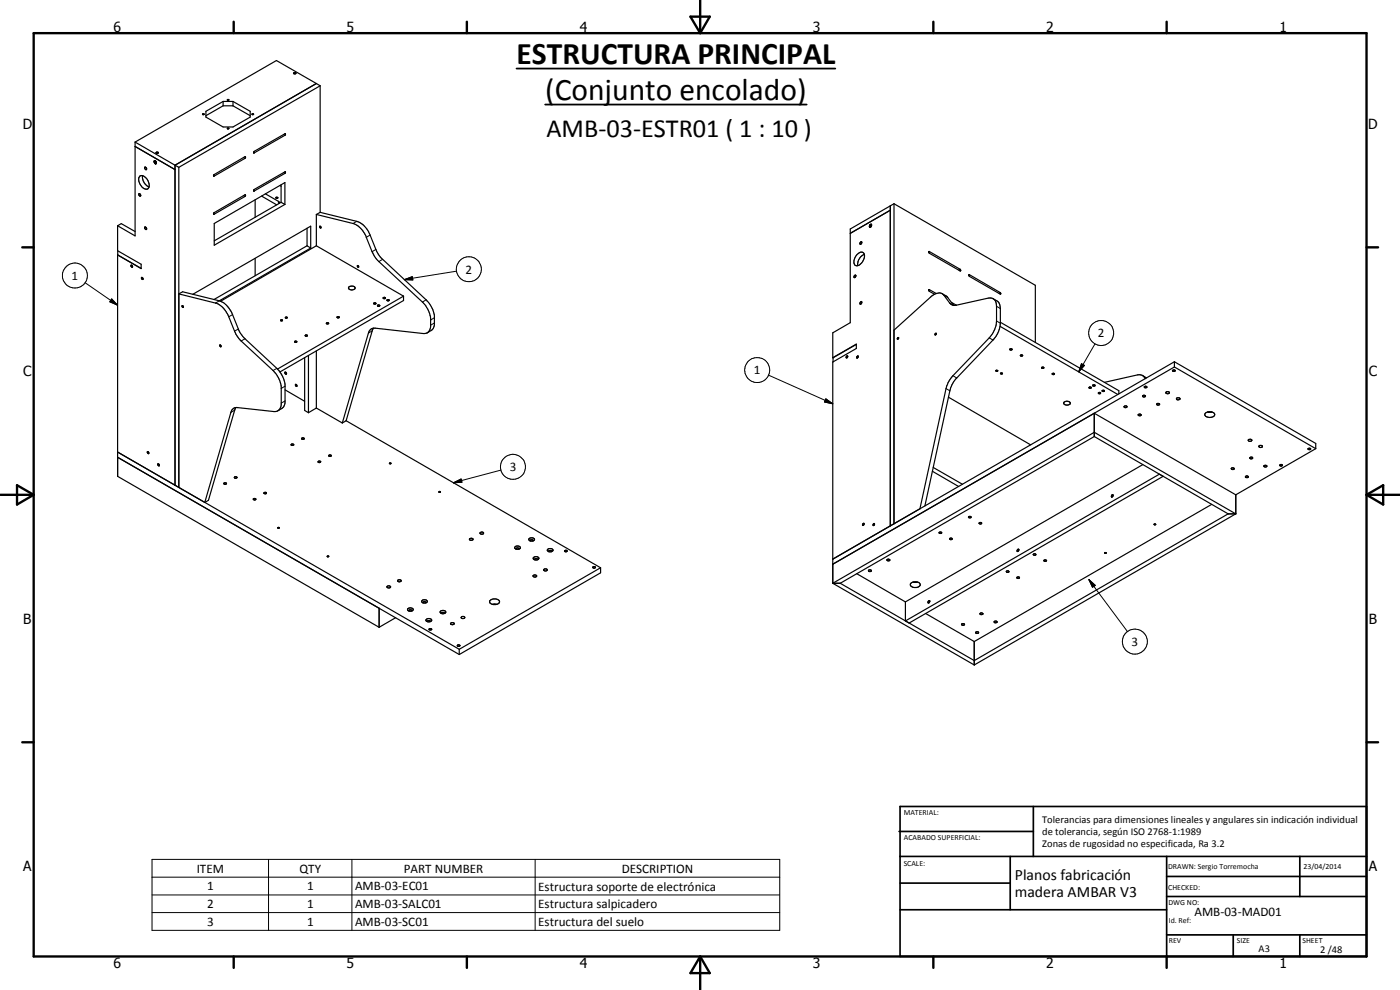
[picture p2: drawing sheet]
<svg xmlns="http://www.w3.org/2000/svg" width="420mm" height="297mm" viewBox="0 0 420 297" stroke-linecap="round" stroke-linejoin="round" font-family="sans-serif">
<g fill="none" stroke="#000" stroke-width=".35">
<path d="M60.8 34.2l.5 .1-.4 .1zM67 30.4l-5.2 3v1.7l5.2 3h2.9l5.2-3v-1.7l-5.2-3M67 30.4h2.9M67 30.4v1.3M67 31.7h2.9M67 31.7l-5.2 3M68.2 38.5h.5l-.2 .2zM68.3 29.9l.4 .1-.3 .1zM69.9 30.4v1.3M69.9 31.7l5.2 3M75.7 34.2l.4 .1-.3 .1zM88.1 21.9l.6-.1a.3 .3 0 0 1-.3 .4 .3 .3 0 0 1-.3-.3z"/>
<path d="M94.9 25.1l-42.4 24.5M94.9 25.1l1.2 .6M94.9 25.1l-11.9-6.9-42.5 24.4M96.1 25.7l-42.4 24.5M96.1 25.7v38M40.5 42.6v28.2l-5.2-3.1M40.5 43.9l12 7M40.5 42.6l12 7M41.7 58.1h.2a.38 .38 0 0 1 .3 .3 .38 .38 0 0 1-.2 .4l-.4-.3zM41.9 52.9a2.12 2.12 0 0 1 2.8 2 1.18 1.18 0 0 1-.3 1.6 1.18 1.18 0 0 1-1.7-.2 2.68 2.68 0 0 1-.8-3.4zM42.8 52.7a3.3 3.3 0 0 0 1.9 3.4M43.4 50.2a.4 .4 0 0 1 .5 .2 .4 .4 0 0 1-.1 .5z"/>
<path d="M43.5 50.2h-.1M46.3 48.3v.1M46.4 48.3h-.1M46.4 48.3l.1 .6M46.4 48.3h.2M46.5 48.9l.1 .1M46.6 48.3v.7M46.6 48.3h.1M46.6 48.3v.7l.3 .1M46.7 48.3l.2 .7-.1 .1-.4-.2M46.7 48.3h-.4l.1 .6M46.7 48.3l.2 .6-.3 .1"/>
<path d="M46.9 45.8l.4-.2 .2 .2-.5 .2zM52.5 49.6v96M52.5 49.6l1.2 .6M53.7 50.2v96.1M64.2 52.5l9.4-5.5-.1 .5-9.3 5.4zM76.3 45.4l9.4-5.3-.2 .5-9.3 5.3zM76.3 56.9l9.4-5.3-.2 .4-9.3 5.4zM76.6 59.9v5.3M78.5 58.8l4.5 2.7M79.7 58.2l4 2.3 .1 .5M82.8 59.2l.6 .2-.5 .1zM84 55.7l.4 .2"/>
<path d="M84.4 55.5v5.2M35.3 67.7v7.5l7.1 4.1v1.3l-7.1-4.1M35.3 76.5v66.4l78.5 45.3M35.3 76.5h.1M35.3 67.7l1.1-.6 4.1 2.4M35.3 75.3v1.2M35.3 76.5l7.1 4M39.4 79.5l.3 .3 .1 .3-.4-.1zM43.5 68.1l.4 .2 .1 .5a.51 .51 0 0 1-.5-.7zM64.1 64.3h.1M64.2 63.9l9.4-5.4-.1 .5-9.2 5.3-.2-.1zM64.3 67.1l21.2-12.3v6.5l-21.2 12.3z"/>
<path d="M76.6 77.5v5.2M84.4 60.7l1.1 .6M84.4 60.7l-20.1 11.6M92.1 68.5v5.2M92.1 73.7l-27.9 16.2M92.1 73.7l1.1 .7M93.2 74.4v-6.5l-35.3 20.4M93.2 74.4l-27.4 15.9M94.9 64.3l11 2.8a6.6 6.6 0 0 1 4 4.1l1.8 4.3 1.3 2.2 13.8 12.9a8.2 8.2 0 0 1 2.4 4.9 5 5 0 0 1-.4 3.9l-.8 .5-1 .2-14.4-1.6a1.8 1.8 0 0 0-2 1.4l-7.9 27M94.9 73.7l26.2 15.2M94.9 73.7l-28.7 16.7M94.9 64.3v9.4"/>
<path d="M96 67.9l.3 .5-.3-.2zM96.1 63.7l11 2.7a6.4 6.4 0 0 1 4 4.1l1.9 4.9 1.1 1.7 13.8 12.9a8.2 8.2 0 0 1 2.5 4.9v2.4l-.4 1.3-1.8 1.3M96.1 63.7l-1.2 .6M107.3 79.7l.3 .1v.4l-.3-.1zM107.3 79.7h.1M257.2 76.4a1.28 1.28 0 0 1 2.1-.3 3.1 3.1 0 0 1-2.1 3.7 1.36 1.36 0 0 1-.8-2.2zM258.3 72.6h.3v.2l-.4 .5-.1-.2zM259.4 76.3a3.1 3.1 0 0 0-1.9 3.4M260.9 68.1l.2 .1M261 68.1v.1M261 68l.2 .1M261.2 67.4l-.2 .7"/>
<path d="M261.2 67.4v.7M261.4 67.3l.2 .4M261.4 67.3l-.4 .3-.1 .5M261.4 67.3l-.2 .1M261.5 67.7l-.2-.3-.1 .7M261.5 67.7l-.2 .4M261.6 67.7l-.5 .5M267.2 61.8l-12 6.9v28.1l-5.3 3.1v7.4M267.2 61.8v96M267.2 63.1l-12 6.9M268.3 61.1v96M268.3 61.1l-1.1 .7"/>
<path d="M268.3 61.1l42.4 24.5v17.1M278.8 75.5l9.3 5.3 .2 .5-9.4-5.3zM42.5 83.2l.4 .2v.5l-.4-.2zM54.6 91.7l.4 .2v.3l-.3-.1zM55 92.2h.1M65.8 90.3l-11-2.8-1.1 .7 11 2.7a6.7 6.7 0 0 1 4 4.1l2.1 5.3 .9 1.3 11.3 10.7 .9 1.9 .5 1.4v5.8a2.02 2.02 0 0 1-2.2 2.1l-10.8-1.2a1.81 1.81 0 0 0-2.1 1.4l-7.8 27M65.8 90.3l.4 .1M66.2 90.4a7 7 0 0 1 3.6 4l1.9 4.8 1.1 1.7 10.3 9.6a8.5 8.5 0 0 1 2.4 4.9l-.1 6-.4 .8-1.6 1M84.2 96h.5a.27 .27 0 0 1-.1 .3 .27 .27 0 0 1-.4-.1zM85.7 95.2l.3-.1 .2 .3-.3 .1zM86.2 95.3v.1M97.9 96.9l.5-.1 .2 .3-.4 .1z"/>
<path d="M101.1 95.2l.5-.2 .2 .2-.5 .2zM104.8 86a1.12 1.12 0 0 1 1.8 .5 1.12 1.12 0 0 1-1.1 .5 1.12 1.12 0 0 1-.9-.7zM112.1 98.5l-8.2 27.7M112.2 91l.4-.2 .2 .3-.3 .2zM113.3 91.6l.3-.1 .4 .2-.5 .2zM115 89.3l.3-.1 .4 .2-.5 .2zM121.1 88.9v1.3l-37.1 21.4M121.1 88.9l-37.8 21.8M256.4 82.7l.3-.2a.36 .36 0 0 1 .1 .5 .36 .36 0 0 1-.5 .1zM258.2 90.6l.2-.1 .2 .1-.4 .7-.1-.2zM268.3 99.1l11-10a2.65 2.65 0 0 1 4-.5l1.7 2.3 1.3 .8 10.3-2.2a2.05 2.05 0 0 1 2.5 2.4v4.4a7.9 7.9 0 0 1-2.2 5.1l-10.9 11.3a7.9 7.9 0 0 0-2.1 3.9l-7.8 36.1-8.9 5.1M281 88.1l-2.2-1.2 .1 .5 1.5 .9"/>
<path d="M281 100h.1M282.8 88.1l1.5 1 1.9 2.5M285.5 90.7l1.5 .9M290.8 82.4l9.4 5.4 .1 .4-9.4-5.3zM298 89.6l1.4 .8 .6 1 .2 1.2-.1 5.3M300.1 97.9l35.4 20.5M300.1 97.9a8.2 8.2 0 0 1-2.1 4.1l-10.9 11.4a8 8 0 0 0-2 3.9l-7.5 34.5M300.2 96.7l35.6 20.5v1M65.9 103.5h.3l.1 .6zM85.5 111.7a.3 .3 0 0 1 .4 .2 .3 .3 0 0 1-.1 .4zM85.5 117l5.9 3.4M88.4 102.4l.3-.1 .4 .2-.5 .2z"/>
<path d="M88.7 115.3l.4 .2v.5l-.4-.3zM91.4 107.3v15.8l1.2 .7M91.6 100.6l.5-.1 .2 .2-.5 .2zM92.6 106.7v17.1M94.9 105.3v17.1M249.9 107.3l7.1-4v1.3l-7.1 4v66.4M249.9 107.3l.1 .1M250 107.4v1.2M257 103.3l-7 4.1M257.2 107l.2-.2 .2 .2-.4 .4zM269.4 101.4l.3-.1-.3 .5zM280.7 100.1l.3-.1-.3 .5z"/>
<path d="M284.6 119.2l24.7 14.3M298.9 111.2h.5a.28 .28 0 0 1-.3 .2 .28 .28 0 0 1-.2-.2zM299.5 111.3h-.1M300.3 111.9l.5 .1a.24 .24 0 0 1-.2 .2 .24 .24 0 0 1-.3-.3zM303.1 104.8l.4-.2 .2 .3-.4 .1zM306.2 106.6l.5-.1 .2 .2-.5 .1zM312.6 110.3l.5-.1 .2 .2-.5 .1zM315.8 112.1l.3-.1 .4 .2-.5 .2zM316.4 112.1h.1M326.8 116.2l.5-.1 .2 .3-.5 .1zM329.6 117.9l.6-.1a.3 .3 0 0 1-.2 .4 .3 .3 0 0 1-.4-.3zM330.7 117.3l.3-.2 .5 .2-.3 .2z"/>
<path d="M342.8 112.6l1.3 .8M343.4 116h.8a.36 .36 0 0 1-.4 .4 .36 .36 0 0 1-.4-.4zM343.7 113.6a1.88 1.88 0 0 0-2.3-1.1l-9.9 2.2M350 117.6l.7-.1 .3 .3a.6 .6 0 0 1-.6 .4 .6 .6 0 0 1-.5-.4zM351.9 111.2l.3-.2 .4 .1a.39 .39 0 0 1-.3 .4 .39 .39 0 0 1-.4-.3zM352.5 108.5l42.4 24.6v1.5M352.5 108.5v1.6M352.5 110.1l42.4 24.5M352.5 108.5l-102.6 59.3 17.3-10M352.5 110.1l-102.6 59.2M353.2 119.4a.53 .53 0 0 1 .5-.1 .53 .53 0 0 1 .4 .5l-.8 .1-.3-.3zM35.3 137.2l102.5 59.2"/>
<path d="M44.3 135.5l.3 .2-.1 .4zM47.4 139.2a.29 .29 0 0 1 .4 .2 .29 .29 0 0 1-.2 .3zM70.8 122.3l-8.2 27.8-1.1 .6M87.4 133.3l.5-.1 .3 .3-.6 .1-.2-.1zM90.5 131.5l.5-.1 .3 .3-.6 .1zM94.9 122.4l-2.3 1.4M94.9 122.4l7.8 4.5M95.5 138.5l.7-.1a.36 .36 0 0 1-.3 .4 .36 .36 0 0 1-.4-.3zM98.6 136.7l.4-.2 .4 .3-.4 .1zM103.9 126.2l76.3 44.1M103.9 126.2l-1.2 .7M116.9 139.1h.1"/>
<path d="M116.9 139v.1M116.9 138.9l.4 .1-.4 .1M116.9 138.9v.1M319.4 120.6a1.03 1.03 0 0 1 1-.3 1.03 1.03 0 0 1 .8 .9 1.06 1.06 0 0 1-1.1 .4 1.06 1.06 0 0 1-.8-.8zM328.4 131v-7l42.5 24.5M328.4 131l-76.2 44M328.4 131l40.2 23.2M337.3 122l.7-.2 .2 .3-.6 .2zM338.2 122v.1M341.6 124.4l.3-.2 .5 .2a.43 .43 0 0 1-.4 .4 .43 .43 0 0 1-.4-.4zM342.5 124.6h-.1M343 139.4l-71.3 41.2"/>
<path d="M347.2 121.2a.42 .42 0 0 1 .4-.2 .42 .42 0 0 1 .3 .5h-.5zM361.8 123.9a1.62 1.62 0 0 1 2.7 .7 1.82 1.82 0 0 1-2.9-.2zM362.4 123.6h1.4M374.6 132a.63 .63 0 0 1 1.1 .2l-.7 .2zM375.1 137.3l.6-.1 .3 .2a.53 .53 0 0 1-.9 .1zM377.9 133.7l.7-.1 .3 .4-.9 .2-.2-.3zM379.3 139.8l.3-.2 .6 .1a.46 .46 0 0 1-.4 .4 .46 .46 0 0 1-.5-.3zM384.1 139.5l.5-.1 .2 .3-.4 .1-.3-.1zM392.6 134.6l.5-.1 .2 .3-.5 .1zM394.9 134.6l-24 13.9M52.5 145.6l-17.2-10 102.5 59.2M52.5 145.6l1.2 .7"/>
<path d="M53.7 146.3l7.8 4.4M67.3 144.9h.5l.2 .3h-.7zM70.4 143.1h.7a.33 .33 0 0 1-.4 .4 .33 .33 0 0 1-.3-.4zM76.1 149.6h.6a.32 .32 0 0 1-.3 .4 .32 .32 0 0 1-.3-.4zM79.2 147.9a.39 .39 0 0 1 .4-.2 .39 .39 0 0 1 .3 .4l-.4 .1zM83.3 158.3l.6 .1-.3 .1zM83.4 158.3h-.1M131.8 147.5l.4 .1-.3 .1zM132.1 147.5h.1M144.1 159.8a.53 .53 0 0 1 .6-.2 .53 .53 0 0 1 .4 .5l-.7 .2-.3-.2zM258.9 157.2l.4-.2-.2 .6h-.2zM259.2 157l-.1 .1"/>
<path d="M262.2 157.1h.3v.3l-.4 .3zM262.4 157.1h.1M279.8 141.4l7.9 4.6M280.1 140.3l8.7 5M281.8 159.7l.6-.1 .2 .3-.6 .1zM290.6 155.1l.6-.2 .3 .3-.7 .2zM294 156.8h.4l.2 .2-.4 .2-.4-.2zM333.7 148.5l.4 .1-.5 .5zM334 148.5h.1M346.4 157.3l.5 .1-.4 .1zM363.6 151.3l-71.2 41.2M368.6 154.2h2.3"/>
<path d="M368.6 154.2l-76.2 44-40.2-23.2M369.5 140.5l.7-.1 .2 .2a.47 .47 0 0 1-.5 .3 .47 .47 0 0 1-.4-.4zM370.9 154.2l-42.5-24.5-78.5 45.3M370.9 148.5v5.7M370.9 154.2l-78.5 45.3M373.8 142.9l.4-.1 .5 .2-.2 .3h-.5zM98.2 166.9v.1M98.2 166.8l.5 .2-.4 .1zM116.2 175.9a.63 .63 0 0 1 1 .3 .65 .65 0 0 1-1.1-.1zM119.4 174.1l.6-.2 .4 .3-.6 .4-.3-.1zM140.9 161.7a.53 .53 0 0 1 .6-.2 .53 .53 0 0 1 .4 .5l-.9 .1zM154.9 164.8l-.4-.3a.87 .87 0 0 1 .8-.7 .87 .87 0 0 1 .9 .7l-.5 .3"/>
<path d="M154.9 164.8h.8M154.9 164.8a.42 .42 0 0 1 .4-.4 .42 .42 0 0 1 .4 .4M159.1 162.3l-.4-.3a.89 .89 0 0 1 .8-.7 .89 .89 0 0 1 .9 .7l-.4 .3M159.1 162.3h.9M159.9 162.1h.1M159.9 162.1l-.6-.1-.1 .3M160 162.1v.2M160 172.7a.5 .5 0 0 1 .6-.3 .5 .5 0 0 1 .3 .6l-.6 .1zM160.4 167.9l-.4-.4a.89 .89 0 0 1 .9-.6 .89 .89 0 0 1 .8 .7l-.4 .3M160.4 167.9h.9M161.3 167.9h.1M161.3 167.9a.47 .47 0 0 0-.4-.3 .47 .47 0 0 0-.5 .3"/>
<path d="M163.3 170.8l.9 .1a.54 .54 0 0 1-.5 .5 .54 .54 0 0 1-.6-.5zM164.5 164.7a.87 .87 0 0 1 1.4 .5 1.05 1.05 0 0 1-1.7-.1zM165.6 165.4l-.1 .1M165.6 165.4h.1M165.6 165.4a.49 .49 0 0 0-.5-.3 .49 .49 0 0 0-.4 .4M169.4 165.4h.1M178 170.1h.6a.33 .33 0 0 1-.3 .4 .33 .33 0 0 1-.3-.4zM178.7 170.3h-.1M180.2 170.3l-42.4 24.5M180.2 170.3v1.6l-42.4 24.5M249.9 175h2.3M249.9 175l42.5 24.5"/>
<path d="M257.1 172.1l14.6 8.5M260.6 171.2h.1M260.7 171.1l.6-.1 .2 .3-.6 .2zM266.2 167.9h.1a.36 .36 0 0 1 .4-.1 .36 .36 0 0 1 .2 .4l-.5 .1zM273.3 175.1a1.96 1.96 0 0 1 2.9 .2 1.66 1.66 0 0 1-1.4 1 1.66 1.66 0 0 1-1.6-.7zM274 174.6h1.4M285 161.7h.1M302 171.4l.5-.1 .3 .3-.5 .1zM305.2 173.3l.5-.2 .3 .2-.5 .3zM305.4 164.8l.4 .2-.5 .5zM305.7 164.8h.1M313.3 168.2l.4-.2 .3 .1a.38 .38 0 0 1-.3 .4 .38 .38 0 0 1-.4-.2z"/>
<path d="M313.3 168.3h.1M331.5 165.9h.5zM331.5 165.9h.1M113.8 182.5v5.7M118.7 185.3l-4.9 2.9M122.7 183.3l-.4-.4a.89 .89 0 0 1 .9-.6 .89 .89 0 0 1 .8 .7l-.4 .3M122.7 183.3h.9M123.6 183.3h.1M123.6 183.3a.47 .47 0 0 0-.5-.3 .47 .47 0 0 0-.4 .3M126.6 180.2a.87 .87 0 0 1 1-.3 .87 .87 0 0 1 .6 .7 .82 .82 0 0 1-.9 .5 .82 .82 0 0 1-.7-.9zM126.9 180.9l.4-.4 .3 .1 .2 .3M127.8 186a.94 .94 0 0 1 1-.4 .94 .94 0 0 1 .7 .6 .98 .98 0 0 1-1.7-.2z"/>
<path d="M128.3 186.5a.44 .44 0 0 1 .4-.3 .44 .44 0 0 1 .4 .2v.1M128.9 188.6h.4l.3 .2-.6 .2-.2-.1zM132.5 184.1a.42 .42 0 0 1-.4-.5 .42 .42 0 0 1 .4-.4 .79 .79 0 0 1 1.3 .6l-.4 .3M132.5 184.1h.9M132.5 184a.47 .47 0 0 1 .5-.3 .47 .47 0 0 1 .4 .4M132.5 184v.1M135.2 187.1l.7-.3 .4 .2v.2l-.5 .3zM137.3 193.6l.4-.1 .3 .3-.6 .1zM137.8 194.8v1.6M138.5 185h.7l.3 .4a.65 .65 0 0 1-1.1-.1zM147 180.2a1.82 1.82 0 0 1 2.9 .4 1.7 1.7 0 0 1-3 0zM147.8 181.3h1.3"/>
<path d="M271.7 180.6v5.7l76.2-44 1.2 .6-76.3 44M277.8 184.1l14.6 8.4M278.6 180.4l.2-.2a.32 .32 0 0 1 .2 .5 .32 .32 0 0 1-.5 .1zM288.6 187.2l.6-.1 .3 .2a.43 .43 0 0 1-.5 .3 .43 .43 0 0 1-.4-.4zM292.4 192.5v7M292.8 189.7a.39 .39 0 0 1 .5-.2 .39 .39 0 0 1 .2 .5h-.6zM294.1 184.1a.45 .45 0 0 1 .5-.2 .45 .45 0 0 1 .3 .4l-.6 .1zM298.4 186.6h.1M298.4 186.5l.6-.1 .2 .2a.49 .49 0 0 1-.4 .3 .49 .49 0 0 1-.4-.3z"/>
<circle cx="116.4" cy="90" r=".28"/>
<circle cx="254.2" cy="107.1" r=".29"/>
<circle cx="328.3" cy="115.6" r=".28"/>
<circle cx="343.3" cy="118.9" r=".36"/>
<circle cx="169.8" cy="165.3" r=".34"/>
<circle cx="285.3" cy="161.7" r=".37"/>
<circle cx="310.5" cy="166.4" r=".38"/>
</g>
<g fill="none" stroke="#000" stroke-width=".3">
<path d="M64.1 52.7l.2 .1M73.1 47.3l.4 .2M73.1 58.7l.4 .3M76.1 57.2l.2 .1M76.1 45.8l.2 .1M85.1 51.8l.4 .2M85.1 40.3l.4 .3M64.1 64.1l.2 .2M83.6 60.4v.7M107.1 66.4l-1.2 .7M111.1 70.5l-1.2 .7M112.8 74.8l-1.1 .7"/>
<path d="M114.8 77.8l-1.1 .7M278.9 75.5l-.2 .1M25.6 84.8l9.7 6.8M33.5 89.7l1.8 1.9-2.3-1zM65.8 90.3l-1.1 .6M69.8 94.4l-1.1 .6M71.5 98.7l-1.1 .7M111.7 99.3l-1.1 .6M121.4 83.9l2.3-.9 .2 1zM127.9 90l-1.1 .6M130.4 96.9l-1.2 .7M130.4 95.3l-1.2 .7"/>
<path d="M137 81.4l-15.6 2.5M278.9 86.9l-.2 .1M283.3 88.6l1.1 .7M285 90.9l1.2 .7M288.1 80.8l-.4 .2M290.9 82.4l-.2 .1M299.1 96.3l1.1 .7M299.1 91.9l1.1 .7M300.1 87.8l-.4 .2M73.5 101.6l-1.1 .7M83.1 110.5l-1.2 .7M85.5 115.9l-1.1 .6"/>
<path d="M230.7 112.6l19.2 8.6M247.9 119.7l2 1.5-2.5-.6zM283.9 116.6l1.2 .7M286 112.7l1.1 .7M296.9 101.4l1.1 .6M324.6 109.1l.8 .5-1.6 1.9zM328.6 103.2l-4.8 8.3M70.4 123.1l-1.1 .6M85.5 120.3l-1.1 .6M136.1 144.9l2.3-1.2 .2 1zM150.3 141.1l-14.2 3.8M326.8 173.9l1.9 1.7-.8 .6z"/>
<path d="M326.8 173.9l11.6 15.6M45.6 257.9h188.4v21.2h-188.4zM80.6 257.9v21.2M105.6 257.9v21.2M160.6 257.9v21.2M45.6 263.2h188.4M45.6 268.5h188.4M45.6 273.8h188.4"/>
<circle cx="22.5" cy="82.7" r="3.7"/>
<circle cx="140.7" cy="80.8" r="3.7"/>
<circle cx="330.5" cy="99.9" r="3.8"/>
<circle cx="227.2" cy="111" r="3.8"/>
<circle cx="154" cy="140.1" r="3.8"/>
<circle cx="340.6" cy="192.5" r="3.8"/>
</g>
<g fill="#000">
<circle cx="46.6" cy="49" r=".18"/>
<circle cx="261.3" cy="67.4" r=".18"/>
</g>
<g fill="none" stroke="#000" stroke-width=".71">
<path d="M10.1 9.9h400v277.1h-400zM70.1 6.5v3.4M140.1 6.5v3.4M207.2 5h5.8l-2.9 4.9zM210.1 0v9.9M280.1 6.5v3.4M350.1 6.5v3.4M6.7 74.2h3.4M410.1 74.2h3.5M.1 148.5h10M5.1 145.6l5 2.9-5 2.9zM410.1 148.5h10"/>
<path d="M410.1 148.5l5-2.9v5.8zM6.7 222.7h3.4M410.1 222.7h3.5M70.1 287v3.4M140.1 287v3.4M210.1 287v10M210.1 287l2.9 5h-5.8zM280.1 287v3.4M350.1 287v3.4"/>
</g>
<g fill="none" stroke="#000" stroke-width=".51">
<path d="M269.8 249.5h40.3M270.1 242h140v45h-140zM270.1 257h140M303.2 257v16M310.1 242v15M350.1 257v30M390.1 257v12M270.1 265h33.1M270.1 273h80M350.1 269h60M350.1 263h60M350.1 280.5h60"/>
<path d="M370.1 280.5v6.5M390.1 280.5v6.5"/>
</g>
<path d="M155 20.6h95.7M163.6 31.4h78.5" fill="none" stroke="#000" stroke-width=".53"/>
<path d="M33.5 89.7l1.8 1.9-2.3-1zM121.4 83.9l2.3-.9 .2 1zM324.6 109.1l.8 .5-1.6 1.9zM247.9 119.7l2 1.5-2.5-.6zM136.1 144.9l2.3-1.2 .2 1zM326.8 173.9l1.9 1.7-.8 .6z" fill="#000"/>
<g font-size="9.4">
<text x="155.1" y="19.2">ESTRUCTURA PRINCIPAL</text>
<text x="163.6" y="30">(Conjunto encolado)</text>
</g>
<text font-size="7.9" x="164" y="41.2">AMB-03-ESTR01 ( 1 : 10 )</text>
<g font-size="4.7">
<text x="304.6" y="263.9">Planos fabricación</text>
<text x="304.6" y="269.3">madera AMBAR V3</text>
</g>
<g font-size="4.2">
<text x="34" y="9.6">6</text>
<text x="104" y="9.6">5</text>
<text x="174" y="9.6">4</text>
<text x="244" y="9.6">3</text>
<text x="314" y="9.6">2</text>
<text x="384" y="9.6">1</text>
<text x="6.8" y="38.7">D</text>
<text x="410.6" y="38.7">D</text>
<text x="7" y="112.9">C</text>
<text x="410.8" y="112.9">C</text>
<text x="7" y="187.1">B</text>
<text x="410.8" y="187.1">B</text>
<text x="7" y="261.4">A</text>
<text x="410.8" y="261.4">A</text>
<text x="34" y="290.4">6</text>
<text x="104" y="290.4">5</text>
<text x="174" y="290.4">4</text>
<text x="244" y="290.4">3</text>
<text x="314" y="290.4">2</text>
<text x="384" y="290.4">1</text>
</g>
<g font-size="3.9">
<text x="21.5" y="84">1</text>
<text x="139.7" y="82.1">2</text>
<text x="329.5" y="101.2">2</text>
<text x="226.3" y="112.3">1</text>
<text x="153" y="141.4">3</text>
<text x="339.6" y="193.8">3</text>
<text x="59" y="261.8">ITEM</text>
<text x="89.9" y="261.8">QTY</text>
<text x="121.2" y="261.8">PART NUMBER</text>
<text x="186.6" y="261.8">DESCRIPTION</text>
<text x="62.1" y="267.1">1</text>
<text x="92.1" y="267.1">1</text>
<text x="106.5" y="267.1">AMB-03-EC01</text>
<text x="161.5" y="267.2">Estructura soporte de electrónica</text>
<text x="62.1" y="272.5">2</text>
<text x="92.1" y="272.4">1</text>
<text x="106.5" y="272.5">AMB-03-SALC01</text>
<text x="161.5" y="272.5">Estructura salpicadero</text>
<text x="358.5" y="275">AMB-03-MAD01</text>
<text x="62.1" y="277.7">3</text>
<text x="92.1" y="277.7">1</text>
<text x="106.5" y="277.7">AMB-03-SC01</text>
<text x="161.5" y="277.8">Estructura del suelo</text>
</g>
<g font-size="3.1">
<text x="312.7" y="246.8">Tolerancias para dimensiones lineales y angulares sin indicación individual</text>
<text x="312.7" y="250.4">de tolerancia, según ISO 2768-1:1989</text>
<text x="312.7" y="254">Zonas de rugosidad no especificada, Ra 3.2</text>
<text x="377.7" y="285.6">A3</text>
<text x="396.2" y="285.9">2 /48</text>
</g>
<g font-size="2.4">
<text x="271.2" y="244.4">MATERIAL:</text>
<text x="271.3" y="252">ACABADO SUPERFICIAL:</text>
<text x="271.2" y="259.7">SCALE:</text>
<text x="350.6" y="260.8">DRAWN: Sergio Torremocha</text>
<text x="391.2" y="260.6">23/04/2014</text>
<text x="350.6" y="267">CHECKED:</text>
<text x="350.6" y="271.4">DWG NO:</text>
<text x="350.8" y="276.9">Id. Ref:</text>
<text x="350.8" y="282.8">REV</text>
<text x="371.2" y="282.9">SIZE</text>
<text x="390.9" y="282.9">SHEET</text>
</g>
</svg>
